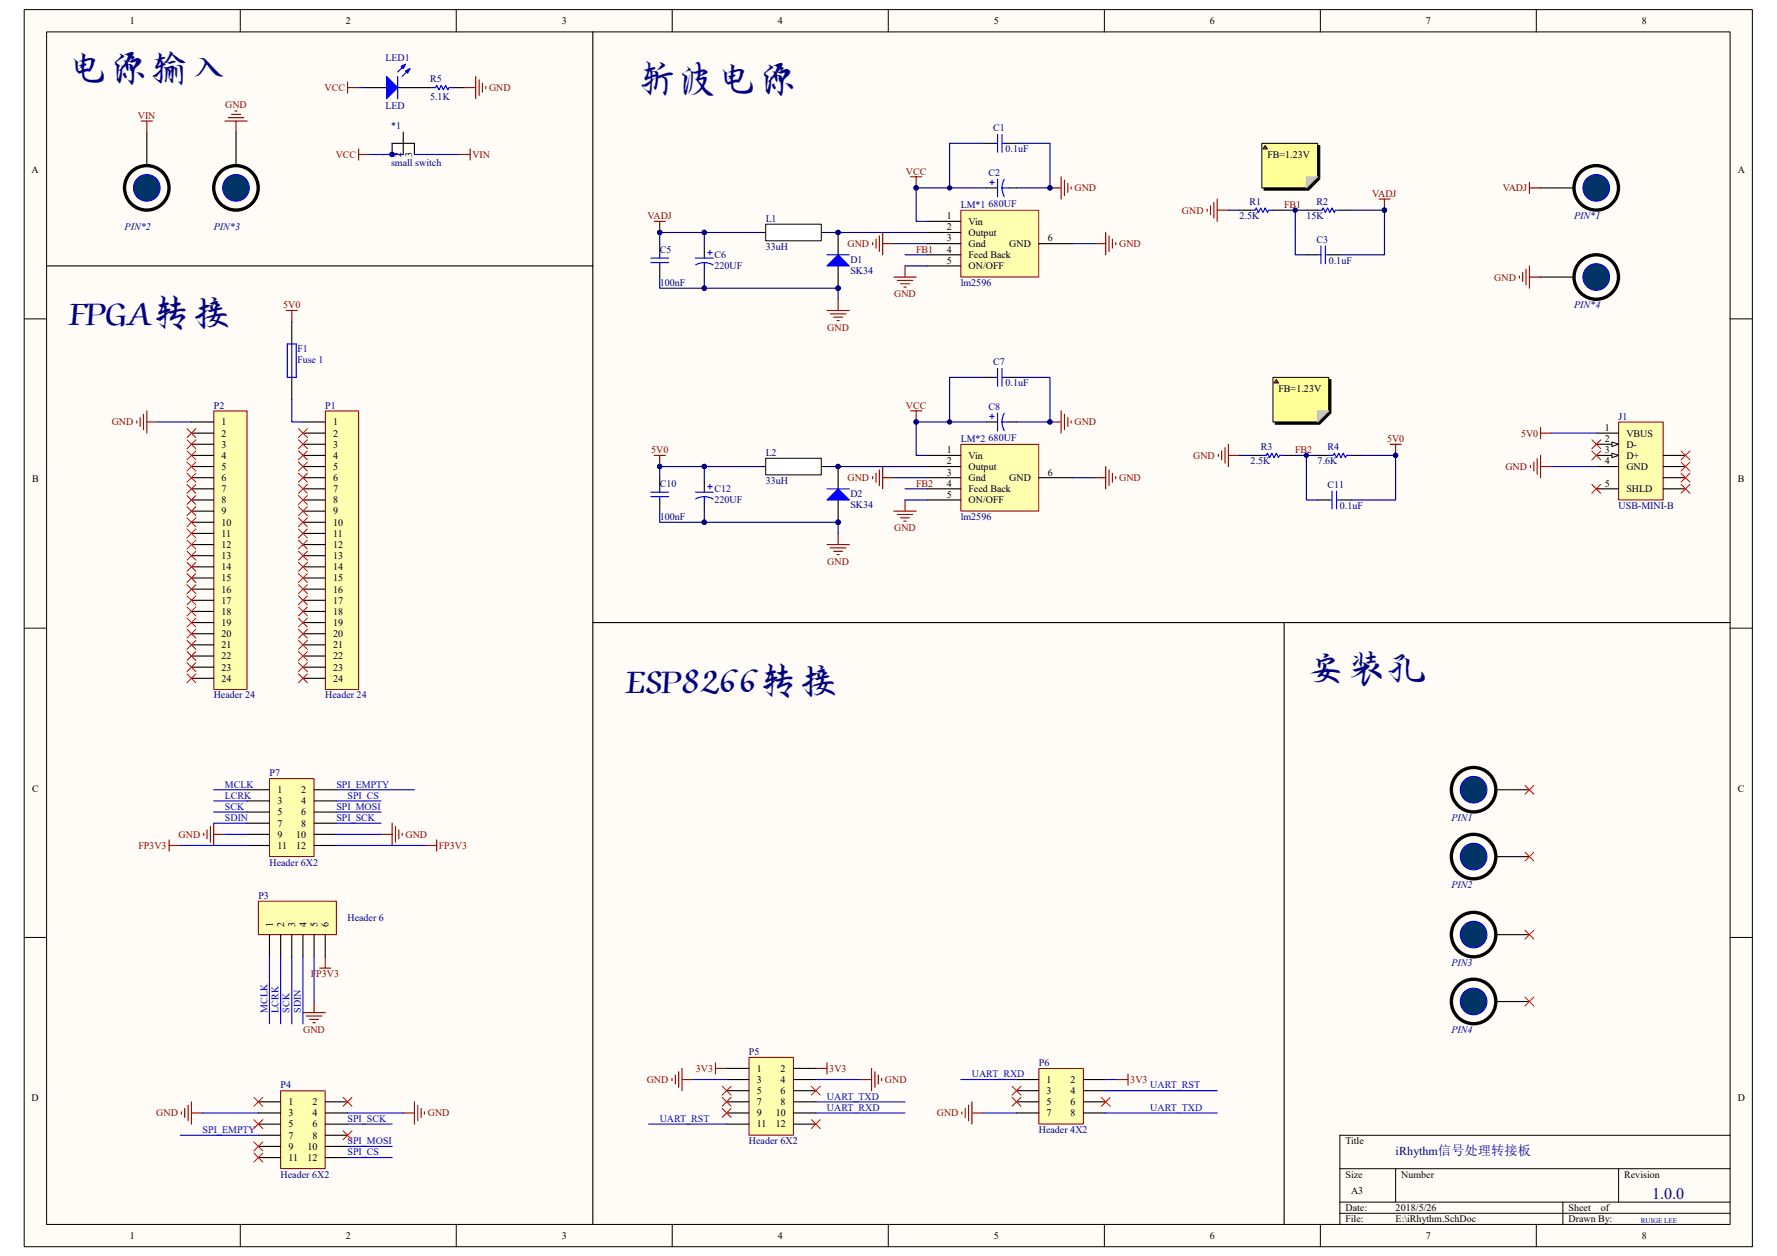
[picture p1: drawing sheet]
<svg xmlns="http://www.w3.org/2000/svg" width="297mm" height="210mm" viewBox="0 0 297 210" stroke-linecap="round" stroke-linejoin="round" font-family="sans-serif">
<path d="M4.1 1.6h288.8v206.8h-288.8z" fill="#fffcf8"/>
<path d="M4 1.6h288.9v206.8h-288.9z" fill="none" stroke="#000" stroke-width=".17"/>
<path d="M7.8 5.4h281.4v199.3h-281.4z" fill="#fffcf8"/>
<g fill="none" stroke="#000" stroke-width=".17">
<path d="M7.8 5.3h281.4v199.4h-281.4zM40.2 1.6v3.7M76.3 1.6v3.7M112.4 1.6v3.7M148.5 1.6v3.7M184.6 1.6v3.7M220.7 1.6v3.7M256.8 1.6v3.7M4 53.3h3.8M289.2 53.3h3.7M4 105h3.8M289.2 105h3.7"/>
<path d="M4 156.7h3.8M289.2 156.7h3.7M223.9 195.4h65.3M233.3 195.4v5.6M270.5 195.4v5.6M289.2 189.8h-65.3v14.9M40.2 204.7v3.7M76.3 204.7v3.7M112.4 204.7v3.7M148.5 204.7v3.7M184.6 204.7v3.7M220.7 204.7v3.7"/>
<path d="M223.9 201h65.3M223.9 202.9h65.3M256.8 204.7v3.7M261.2 201v3.7"/>
</g>
<circle cx="24.5" cy="31.4" r="3.7" fill="none" stroke="#000" stroke-width=".56"/>
<circle cx="24.5" cy="31.4" r="2.23" fill="#036" stroke="#00f" stroke-width=".17"/>
<path d="M24.5 22.1v5.6" fill="none" stroke="#000" stroke-width=".19"/>
<circle cx="39.4" cy="31.4" r="3.7" fill="none" stroke="#000" stroke-width=".56"/>
<circle cx="39.4" cy="31.4" r="2.23" fill="#036" stroke="#00f" stroke-width=".17"/>
<path d="M39.4 22.1v5.6" fill="none" stroke="#000" stroke-width=".19"/>
<path d="M38.1 19.7h2.7M38.7 19.1h1.5M39.3 18.6h.3M37.6 20.2h3.7M39.4 20.2v1.9" fill="none" stroke="#800000" stroke-width=".19"/>
<path d="M270.6 70.6h7.4v13h-7.4z" fill="#ffffb0"/>
<path d="M270.5 70.6h7.5v13h-7.5z" fill="none" stroke="#800000" stroke-width=".17"/>
<path d="M266.8 72.4h3.7M266.8 74.3h3.7" fill="none" stroke="#000" stroke-width=".19"/>
<path d="M269.4 73.9l1.1 .4-1.1 .4z" fill="#fffcf8" stroke="#000" stroke-width=".17"/>
<path d="M266.8 76.1h3.7" fill="none" stroke="#000" stroke-width=".19"/>
<path d="M269.4 75.8l1.1 .3-1.1 .4z" fill="#fffcf8" stroke="#000" stroke-width=".17"/>
<path d="M266.8 78h3.7M278 78h3.7M278 79.9h3.7M278 76.1h3.7M266.8 81.7h3.7M278 81.7h3.7" fill="none" stroke="#000" stroke-width=".19"/>
<circle cx="266.8" cy="46.3" r="3.7" fill="none" stroke="#000" stroke-width=".56"/>
<circle cx="266.8" cy="46.3" r="2.23" fill="#036" stroke="#00f" stroke-width=".17"/>
<path d="M257.5 46.3h5.6" fill="none" stroke="#000" stroke-width=".19"/>
<circle cx="266.8" cy="31.4" r="3.7" fill="none" stroke="#000" stroke-width=".56"/>
<circle cx="266.8" cy="31.4" r="2.23" fill="#036" stroke="#00f" stroke-width=".17"/>
<path d="M65.5 25.8v-1.8h3.8v1.8M67.4 22.1v3.7M257.5 31.4h5.6" fill="none" stroke="#000" stroke-width=".19"/>
<path d="M266.1 73.5l1.4 1.5M266.1 75.4l1.4 1.5M267.5 73.5l-1.4 1.5M267.5 75.4l-1.4 1.5M266.1 81l1.4 1.5M267.5 81l-1.4 1.5" fill="none" stroke="#f00" stroke-width=".17"/>
<circle cx="65.5" cy="25.8" r=".36" fill="#000080" stroke="#000080" stroke-width=".17"/>
<path d="M23.6 20.2h1.9M24.5 20.2v1.9M59.9 24.9v1.9M59.9 25.8h1.9M76.7 25.8h1.9M78.6 24.9v1.9" fill="none" stroke="#800000" stroke-width=".19"/>
<path d="M61.8 25.8h5.6M69.3 25.8h7.4" fill="none" stroke="#00f" stroke-width=".19"/>
<path d="M160.6 35.2h13v11.1h-13z" fill="#ffffb0"/>
<path d="M160.6 35.2h13v11.1h-13z" fill="none" stroke="#800000" stroke-width=".17"/>
<path d="M127 38.9h1.9M136.4 38.9h1.8M140.1 38.9v3.7M155 37h5.6M155 38.9h5.6M140.1 44.5v3.7M155 40.7h5.6M155 42.6h5.6M155 44.5h5.6M173.6 40.7h5.6" fill="none" stroke="#000" stroke-width=".19"/>
<g fill="none" stroke="#800000" stroke-width=".19">
<path d="M146.4 40v1.5M147 39.4v2.6M147.5 38.9v3.7M152.2 29.6h1.9M153.1 29.6v1.8M184.8 38.9v3.7M185.4 39.4v2.6M185.9 40v1.5M138.2 51.9h3.7M138.8 52.5h2.6M139.3 53h1.5M139.9 53.6h.4"/>
<path d="M140.1 50.1v1.8M145.9 40.6v.3M147.5 40.7h1.9M149.4 46.3h3.7M150 46.9h2.6M150.5 47.4h1.5M151.1 48h.3M151.3 44.5v1.8M182.9 40.7h1.9M186.5 40.6v.3"/>
</g>
<path d="M149.4 40.7h5.6M151.3 44.5h3.7M179.2 40.7h3.7" fill="none" stroke="#000080" stroke-width=".19"/>
<g fill="#000080" stroke="#000080" stroke-width=".17">
<circle cx="153.1" cy="31.4" r=".36"/>
<circle cx="140.1" cy="48.2" r=".36"/>
<circle cx="140.1" cy="38.9" r=".36"/>
</g>
<path d="M140.1 42.6l1.8 1.9h-3.7z" fill="#00f" stroke="#00f" stroke-width=".19"/>
<path d="M128.9 38.9a.92 .92 0 0 1 .9-1 .92 .92 0 0 1 .9 1h.1a.92 .92 0 0 1 .9-1 .92 .92 0 0 1 .9 1 .92 .92 0 0 1 1-1 .92 .92 0 0 1 .9 1M134.5 38.9a.92 .92 0 0 1 .9-1 .92 .92 0 0 1 .9 1M138.2 42.6h3.7" fill="none" stroke="#00f" stroke-width=".19"/>
<path d="M128 37.5h9.3v2.8h-9.3z" fill="#fff"/>
<path d="M128 37.5h9.3v2.8h-9.3z" fill="none" stroke="#000" stroke-width=".17"/>
<path d="M138.2 38.9h16.8M164.3 24h-5.6v7.4M205.3 35.1h1.9M214.6 35.1h3.7M216.5 35.1v7.5h1.8M110.3 40.7v-1.8h7.4v2.4M151.3 42.6h3.7" fill="none" stroke="#000080" stroke-width=".19"/>
<g fill="none" stroke="#000" stroke-width=".19">
<path d="M164.3 24h1.9M164.9 31.4h1.8M168 24h1.9M168.6 31.4h1.3M207.2 35.1h1.8M212.8 35.1h1.8M218.3 35.1h1.9M223.9 35.1h1.9M110.3 40.7v1.9M110.3 44.5v1.8M117.7 41.3v1.9M117.7 45v1.3"/>
<path d="M218.3 42.6h1.9M222.1 42.6h1.8"/>
</g>
<g fill="none" stroke="#00f" stroke-width=".19">
<path d="M165.4 30.5h.8M165.8 30.1v.8M166.2 24h.5M166.7 22.5v3M166.7 29.9v3M167.5 31.4l.1 .8 .3 .7M167.5 31.4h1.1M167.5 22.5v3M167.5 24h.5M167.8 30l-.2 .7-.1 .7M209 35.1h.8l.2-.3 .3 .7 .4-.7 .4 .7 .4-.7 .3 .7 .2-.4h.8M220.2 35.1h.8l.1-.3 .4 .7 .4-.7 .4 .7 .3-.7 .4 .7 .2-.4h.7"/>
<path d="M108.8 43.2h3M108.8 43.9h3M110.3 42.6v.6M110.3 43.9v.6M116.2 43.2h3M117.7 43.9v1.1M117.7 43.9l.8 .1 .7 .3M117.7 43.9l-.7 .1-.7 .3M118.3 42.2h.7M118.6 41.9v.7M220.2 42.6h.6M220.8 41.1v3"/>
<path d="M221.5 41.1v3M221.5 42.6h.6"/>
</g>
<g fill="none" stroke="#800000" stroke-width=".19">
<path d="M109.3 37h1.9M110.3 37v1.9M175.5 31.4h1.9M177.4 29.6v3.7M177.9 30.1v2.6M178.5 30.7v1.5M179 31.2v.4M201.8 35v.3M202.3 34.4v1.5M202.9 33.8v2.7M203.4 33.3v3.7M203.4 35.1h1.9"/>
<path d="M230.5 33.3h1.8M231.4 33.3v1.8"/>
</g>
<g fill="#000080" stroke="#000080" stroke-width=".17">
<circle cx="110.3" cy="38.9" r=".36"/>
<circle cx="175.5" cy="31.4" r=".36"/>
<circle cx="231.4" cy="35.1" r=".36"/>
<circle cx="117.7" cy="38.9" r=".36"/>
<circle cx="158.7" cy="31.4" r=".36"/>
<circle cx="216.5" cy="35.1" r=".36"/>
</g>
<path d="M160.6 74.3h13v11.1h-13z" fill="#ffffb0"/>
<path d="M160.6 74.3h13v11.1h-13z" fill="none" stroke="#800000" stroke-width=".17"/>
<path d="M127 78h1.9M136.4 78h1.8M140.1 78v3.7M155 76.1h5.6M155 78h5.6M155 79.9h5.6M173.6 79.9h5.6M140.1 83.6v3.7M155 81.7h5.6M155 83.6h5.6" fill="none" stroke="#000" stroke-width=".19"/>
<g fill="none" stroke="#800000" stroke-width=".19">
<path d="M145.9 79.7v.4M146.4 79.1v1.5M147 78.6v2.6M147.5 79.9h1.9M147.5 78v3.7M152.2 68.7h1.9M153.1 68.7v1.9M182.9 79.9h1.9M184.8 78v3.7M185.4 78.6v2.6M185.9 79.1v1.5M186.5 79.7v.4"/>
<path d="M138.2 91.1h3.7M138.8 91.6h2.6M139.3 92.2h1.5M139.9 92.7h.4M140.1 89.2v1.9M149.4 85.5h3.7M150 86h2.6M150.5 86.6h1.5M151.1 87.1h.3M151.3 83.6v1.9"/>
</g>
<path d="M149.4 79.9h5.6M179.2 79.9h3.7M151.3 83.6h3.7" fill="none" stroke="#000080" stroke-width=".19"/>
<g fill="#000080" stroke="#000080" stroke-width=".17">
<circle cx="153.1" cy="70.5" r=".36"/>
<circle cx="140.1" cy="87.3" r=".36"/>
<circle cx="140.1" cy="78" r=".36"/>
</g>
<path d="M138.2 83.6l1.9-1.9 1.8 1.9z" fill="#00f" stroke="#00f" stroke-width=".19"/>
<path d="M128.9 78a.92 .92 0 0 1 .9-.9 .92 .92 0 0 1 .9 .9h.1a.92 .92 0 0 1 .9-.9 .92 .92 0 0 1 .9 .9 .92 .92 0 0 1 1-.9 .92 .92 0 0 1 .9 .9M134.5 78a.92 .92 0 0 1 .9-.9 .92 .92 0 0 1 .9 .9M138.2 81.7h3.7" fill="none" stroke="#00f" stroke-width=".19"/>
<path d="M128 76.6h9.3v2.8h-9.3z" fill="#fff"/>
<path d="M128 76.6h9.3v2.8h-9.3z" fill="none" stroke="#000" stroke-width=".17"/>
<g fill="none" stroke="#000080" stroke-width=".19">
<path d="M117.7 38.9h9.3M164.9 31.4h-11.8v5.6h1.9M169.9 24h5.6v7.4h-5.6M225.8 35.1h5.6v7.5h-7.5M117.7 48.2h22.4v1.9M110.3 79.9v-1.9h7.4v2.4M117.7 78h9.3M138.2 78h16.8M164.3 63.1h-5.6v7.5M164.9 70.6h-11.8v5.5h1.9M169.9 63.1h5.6v7.5h-5.6M207.2 76.1h1.8"/>
<path d="M216.5 76.1h3.7M218.3 76.1v7.5h1.9M227.7 76.1h5.6v7.5h-7.5M117.7 87.3h22.4v1.9M151.3 81.7h3.7"/>
</g>
<g fill="none" stroke="#000" stroke-width=".19">
<path d="M110.3 79.9v1.8M164.3 63.1h1.9M164.9 70.6h1.8M168 63.1h1.9M168.6 70.6h1.3M209 76.1h1.9M214.6 76.1h1.9M220.2 76.1h1.9M225.8 76.1h1.9M110.3 83.6v1.9M117.7 80.4v1.9M117.7 84.2v1.3"/>
<path d="M220.2 83.6h1.9M223.9 83.6h1.9"/>
</g>
<g fill="none" stroke="#00f" stroke-width=".19">
<path d="M165.4 69.6h.8M165.8 69.2v.8M166.2 63.1h.5M166.7 61.6v3M166.7 69.1v2.9M167.5 70.6l.1 .7 .3 .7M167.5 70.6h1.1M167.5 61.6v3M167.5 63.1h.5M167.8 69.1l-.2 .7-.1 .8M210.9 76.1h.7l.2-.3 .4 .7 .4-.7 .3 .7 .4-.7 .4 .7 .2-.4h.7M222.1 76.1h.7l.2-.3 .4 .7 .4-.7 .3 .7 .4-.7 .4 .7 .2-.4h.7"/>
<path d="M259.3 72.4h7.5M259.3 78h7.5M108.8 82.3h3M108.8 83h3M110.3 81.7v.6M110.3 83v.6M116.2 82.3h3M117.7 83v1.2M117.7 83l.8 .1 .7 .3M117.7 83l-.7 .1-.7 .3M118.3 81.4h.7M118.6 81v.7"/>
<path d="M222.1 83.6h.5M222.6 82.1v3M223.4 82.1v3M223.4 83.6h.5"/>
</g>
<g fill="none" stroke="#800000" stroke-width=".19">
<path d="M255.6 30.5v1.9M255.6 31.4h1.9M253.9 46.1v.4M254.5 45.6v1.5M255.1 45v2.6M255.6 44.5v3.7M255.6 46.3h1.9M109.3 76.1h1.9M110.3 76.1v1.9M175.5 70.6h1.9M177.4 68.7v3.7M177.9 69.2v2.7"/>
<path d="M178.5 69.8v1.5M179 70.4v.3M203.6 76v.3M204.2 75.4v1.5M204.7 74.8v2.6M205.3 76.1h1.9M205.3 74.3v3.7M232.3 74.3h1.9M233.3 74.3v1.8"/>
</g>
<g fill="#000080" stroke="#000080" stroke-width=".17">
<circle cx="110.3" cy="78" r=".36"/>
<circle cx="175.5" cy="70.5" r=".36"/>
<circle cx="233.2" cy="76.1" r=".36"/>
<circle cx="117.7" cy="78" r=".36"/>
<circle cx="158.7" cy="70.5" r=".36"/>
<circle cx="218.3" cy="76.1" r=".36"/>
<circle cx="153.1" cy="31.4" r=".36"/>
<circle cx="117.7" cy="38.9" r=".36"/>
<circle cx="117.7" cy="48.2" r=".36"/>
<circle cx="140.1" cy="48.2" r=".36"/>
<circle cx="175.5" cy="31.4" r=".36"/>
<circle cx="231.4" cy="35.1" r=".36"/>
<circle cx="153.1" cy="70.5" r=".36"/>
<circle cx="117.7" cy="87.3" r=".36"/>
<circle cx="140.1" cy="87.3" r=".36"/>
</g>
<path d="M54.4 68.7h5.5v46.6h-5.5z" fill="#ffffb0"/>
<path d="M54.4 68.7h5.5v46.6h-5.5z" fill="none" stroke="#800000" stroke-width=".17"/>
<g fill="none" stroke="#000" stroke-width=".19">
<path d="M50.6 70.6h3.8M50.6 72.4h3.8M50.6 74.3h3.8M50.6 76.1h3.8M50.6 78h3.8M50.6 79.9h3.8M50.6 81.7h3.8M50.6 83.6h3.8M50.6 85.5h3.8M50.6 87.3h3.8M50.6 89.2h3.8M50.6 91.1h3.8"/>
<path d="M50.6 92.9h3.8M50.6 94.8h3.8M50.6 96.6h3.8M50.6 98.5h3.8M50.6 100.4h3.8M50.6 102.2h3.8M50.6 104.1h3.8M50.6 106h3.8M50.6 107.8h3.8M50.6 109.7h3.8M50.6 111.5h3.8M50.6 113.4h3.8"/>
</g>
<path d="M35.8 68.7h5.5v46.6h-5.5z" fill="#ffffb0"/>
<path d="M35.7 68.7h5.6v46.6h-5.6z" fill="none" stroke="#800000" stroke-width=".17"/>
<g fill="none" stroke="#000" stroke-width=".19">
<path d="M32 70.6h3.7M32 72.4h3.7M32 74.3h3.7M32 76.1h3.7M32 78h3.7M32 79.9h3.7M32 81.7h3.7M32 83.6h3.7M32 85.5h3.7M32 87.3h3.7M32 89.2h3.7M32 91.1h3.7"/>
<path d="M32 92.9h3.7M32 94.8h3.7M32 96.6h3.7M32 98.5h3.7M32 100.4h3.7M32 102.2h3.7M32 104.1h3.7M32 106h3.7M32 107.8h3.7M32 109.7h3.7M32 111.5h3.7M32 113.4h3.7"/>
</g>
<path d="M255.8 77.8v.4M256.4 77.3v1.5M256.9 76.7v2.6M257.5 71.5v1.8M257.5 76.1v3.8M257.5 72.4h1.8M257.5 78h1.8" fill="none" stroke="#800000" stroke-width=".19"/>
<path d="M46.9 182.4h7.5v13h-7.5z" fill="#ffffb0"/>
<path d="M46.9 182.4h7.5v13h-7.5z" fill="none" stroke="#800000" stroke-width=".17"/>
<path d="M43.2 184.2h3.7M43.2 186.1h3.7M43.2 188h3.7M43.2 189.8h3.7M43.2 191.7h3.7M43.2 193.5h3.7M54.4 184.2h3.7M54.4 186.1h3.7M54.4 188h3.7M54.4 189.8h3.7M54.4 191.7h3.7M54.4 193.5h3.7" fill="none" stroke="#000" stroke-width=".19"/>
<path d="M125.2 176.8h7.4v13h-7.4z" fill="#ffffb0"/>
<path d="M125.2 176.8h7.4v13h-7.4z" fill="none" stroke="#800000" stroke-width=".17"/>
<path d="M121.4 178.6h3.8M132.6 178.6h3.8M121.4 180.5h3.8M121.4 182.4h3.8M121.4 184.2h3.8M121.4 186.1h3.8M121.4 188h3.8M132.6 180.5h3.8M132.6 182.4h3.8M132.6 184.2h3.8M132.6 186.1h3.8M132.6 188h3.8" fill="none" stroke="#000" stroke-width=".19"/>
<path d="M43.2 150.7h13v5.6h-13z" fill="#ffffb0"/>
<path d="M43.2 150.7h13v5.6h-13z" fill="none" stroke="#800000" stroke-width=".17"/>
<path d="M45 156.3v3.7M46.9 156.3v3.7M48.8 156.3v3.7M50.6 156.3v3.7M52.5 156.3v3.7M54.4 156.3v3.7" fill="none" stroke="#000" stroke-width=".19"/>
<path d="M173.7 178.7h7.4v9.2h-7.4z" fill="#ffffb0"/>
<path d="M173.6 178.6h7.5v9.3h-7.5z" fill="none" stroke="#800000" stroke-width=".17"/>
<path d="M169.9 180.5h3.7M169.9 182.4h3.7M169.9 184.2h3.7M169.9 186.1h3.7M181.1 180.5h3.7M181.1 182.4h3.7M181.1 184.2h3.7M181.1 186.1h3.7" fill="none" stroke="#000" stroke-width=".19"/>
<circle cx="246.3" cy="132" r="3.7" fill="none" stroke="#000" stroke-width=".56"/>
<circle cx="246.3" cy="132" r="2.23" fill="#036" stroke="#00f" stroke-width=".17"/>
<path d="M250 132h5.6" fill="none" stroke="#000" stroke-width=".19"/>
<circle cx="246.3" cy="143.2" r="3.7" fill="none" stroke="#000" stroke-width=".56"/>
<circle cx="246.3" cy="143.2" r="2.23" fill="#036" stroke="#00f" stroke-width=".17"/>
<path d="M250 143.2h5.6" fill="none" stroke="#000" stroke-width=".19"/>
<circle cx="246.3" cy="156.3" r="3.7" fill="none" stroke="#000" stroke-width=".56"/>
<circle cx="246.3" cy="156.3" r="2.23" fill="#036" stroke="#00f" stroke-width=".17"/>
<path d="M250 156.3h5.6" fill="none" stroke="#000" stroke-width=".19"/>
<circle cx="246.3" cy="167.4" r="3.7" fill="none" stroke="#000" stroke-width=".56"/>
<circle cx="246.3" cy="167.4" r="2.23" fill="#036" stroke="#00f" stroke-width=".17"/>
<path d="M250 167.5h5.6" fill="none" stroke="#000" stroke-width=".19"/>
<g fill="none" stroke="#800000" stroke-width=".19">
<path d="M47.8 51.9h1.9M48.8 51.9v1.9M22.9 70.4v.3M23.4 69.8v1.5M24 69.2v2.7M24.5 68.7v3.7M24.5 70.6h1.9M54.4 160v1.9M50.6 169.3h3.8M51.2 169.9h2.6M51.7 170.4h1.5M52.3 171h.4"/>
<path d="M52.5 167.5v1.8M53.4 161.9h1.9"/>
</g>
<path d="M26.4 70.6h5.6M48.8 66.8v3.8h1.8M45 160v11.2M46.9 160v11.2M48.8 160v11.2M50.6 160v11.2M52.5 160v7.5" fill="none" stroke="#00f" stroke-width=".19"/>
<path d="M45.1 130.2h7.4v13h-7.4z" fill="#ffffb0"/>
<path d="M45 130.2h7.5v13h-7.5z" fill="none" stroke="#800000" stroke-width=".17"/>
<g fill="none" stroke="#000" stroke-width=".19">
<path d="M60.9 14.6h3.7M66.5 14.6h5.6M75.8 14.6h1.9M99.1 5.3v39.2h-91.3M48.8 53.8v3.7M99.1 44.5v160.2M48.8 63.1v3.7M99.1 104.1h190.1M214.6 104.1v100.6M41.3 132h3.7M41.3 133.9h3.7M41.3 135.8h3.7"/>
<path d="M41.3 137.6h3.7M41.3 139.5h3.7M52.5 132h3.7M52.5 133.9h3.7M52.5 135.8h3.7M52.5 137.6h3.7M52.5 139.5h3.7M41.3 141.4h3.7M52.5 141.4h3.7"/>
</g>
<g fill="none" stroke="#800000" stroke-width=".19">
<path d="M58.1 14.6h1.8M58.1 13.7v1.9M77.7 14.6h1.8M79.5 12.8v3.7M80.1 13.3v2.7M80.6 13.9v1.5M81.2 14.5v.3M34 139.3v.4M34.6 138.8v1.4M35.2 138.2v2.6M35.7 139.5h1.9M35.7 137.6v3.8"/>
<path d="M63.7 139.5h1.8M65.5 137.6v3.8M66.1 138.2v2.6M66.7 138.8v1.4M67.2 139.3v.4M28.3 140.4v1.9M28.3 141.4h1.8M71.1 141.4h1.9M73 140.4v1.9M112.9 179.8v1.4M113.4 179.2v2.6M114 178.6v3.8"/>
<path d="M119.6 178.6h1.8M119.6 177.7v1.9M136.4 178.6h1.8M138.2 177.7v1.9M145.7 178.6v3.8M146.2 179.2v2.6M146.8 179.8v1.4M188.5 179.6v1.8M30.3 185.9v.4M30.9 185.3v1.5M31.4 184.8v2.6M32 184.2v3.8"/>
<path d="M32 186.1h1.9M67.4 186.1h1.9M69.3 184.2v3.8M69.8 184.8v2.6M70.4 185.3v1.5M70.9 185.9v.4M112.3 180.3v.4M114 180.5h1.9M143.8 180.5h1.9M147.3 180.3v.4M160.8 185.9v.4M161.3 185.3v1.5"/>
<path d="M161.9 184.8v2.6M162.4 186.1h1.9M162.4 184.2v3.8M186.7 180.5h1.8"/>
</g>
<g fill="none" stroke="#00f" stroke-width=".19">
<path d="M59.9 14.6h1M66.5 12.8v3.7M67.8 10.7l-1.3 1.3M68.5 11.5l-1.3 1.3M72.1 14.6h.7l.2-.3 .4 .7 .3-.7 .4 .7 .4-.7 .4 .7 .1-.4h.8M48 57.5h1.5v5.6h-1.5zM48.8 57.5v5.6M35.7 132h5.6M35.7 133.9h5.6M35.7 135.8h5.6M35.7 137.6h5.6M37.6 139.5h3.7"/>
<path d="M56.2 139.5h7.5M56.2 132h13.1M56.2 133.9h7.5M56.2 135.8h7.5M56.2 137.6h7.5M30.1 141.4h11.2M56.2 141.4h14.9M30.1 189.8h13.1M33.9 186.1h9.3M58.1 186.1h9.3M58.1 188h7.4M58.1 191.7h7.4"/>
<path d="M58.1 193.5h7.4M108.4 188h13M115.9 180.5h5.5M136.4 186.1h14.9M136.4 184.2h14.9M136.4 180.5h7.4M160.6 180.5h9.3M164.3 186.1h5.6M184.8 186.1h18.6M184.8 180.5h1.9M184.8 182.4h18.6"/>
</g>
<path d="M110.3 46.3v1.9h7.4v-1.9M110.3 85.5v1.8h7.4v-1.8" fill="none" stroke="#000080" stroke-width=".19"/>
<g fill="#000080" stroke="#000080" stroke-width=".17">
<circle cx="117.7" cy="48.2" r=".36"/>
<circle cx="117.7" cy="87.3" r=".36"/>
</g>
<g fill="#00f" stroke="#00f" stroke-width=".19">
<path d="M64.6 12.8l1.9 1.8-1.9 1.9z"/>
<path d="M67.8 11.9l.7-.4-.4 .7z"/>
<path d="M67 11.1l.8-.4-.4 .8z"/>
</g>
<g fill="none" stroke="#f00" stroke-width=".17">
<path d="M31.2 71.7l1.5 1.5M31.2 75.4l1.5 1.5M31.2 73.5l1.5 1.5M31.2 79.1l1.5 1.5M31.2 77.3l1.5 1.5M32.7 71.7l-1.5 1.5M32.7 75.4l-1.5 1.5M32.7 73.5l-1.5 1.5M32.7 79.1l-1.5 1.5M32.7 77.3l-1.5 1.5M49.9 71.7l1.5 1.5M49.9 73.5l1.5 1.5"/>
<path d="M49.9 75.4l1.5 1.5M49.9 79.1l1.5 1.5M49.9 77.3l1.5 1.5M51.4 71.7l-1.5 1.5M51.4 73.5l-1.5 1.5M51.4 75.4l-1.5 1.5M51.4 79.1l-1.5 1.5M51.4 77.3l-1.5 1.5M281 75.4l1.5 1.5M281 77.3l1.5 1.5M281 79.1l1.5 1.5M282.5 75.4l-1.5 1.5"/>
<path d="M282.5 77.3l-1.5 1.5M282.5 79.1l-1.5 1.5M31.2 84.7l1.5 1.5M31.2 99.6l1.5 1.5M31.2 97.8l1.5 1.5M31.2 95.9l1.5 1.5M31.2 94l1.5 1.5M31.2 92.2l1.5 1.5M31.2 90.3l1.5 1.5M31.2 88.4l1.5 1.5M31.2 86.6l1.5 1.5M31.2 82.9l1.5 1.4"/>
<path d="M31.2 81l1.5 1.5M32.7 90.3l-1.5 1.5M32.7 92.2l-1.5 1.5M32.7 94l-1.5 1.5M32.7 97.8l-1.5 1.5M32.7 95.9l-1.5 1.5M32.7 99.6l-1.5 1.5M32.7 88.4l-1.5 1.5M32.7 86.6l-1.5 1.5M32.7 84.7l-1.5 1.5M32.7 82.9l-1.5 1.4M32.7 81l-1.5 1.5"/>
<path d="M49.9 90.3l1.5 1.5M49.9 81l1.5 1.5M49.9 82.9l1.5 1.4M49.9 84.7l1.5 1.5M49.9 86.6l1.5 1.5M49.9 88.4l1.5 1.5M49.9 92.2l1.5 1.5M49.9 94l1.5 1.5M49.9 95.9l1.5 1.5M49.9 97.8l1.5 1.5M49.9 99.6l1.5 1.5M51.4 81l-1.5 1.5"/>
<path d="M51.4 82.9l-1.5 1.4M51.4 84.7l-1.5 1.5M51.4 86.6l-1.5 1.5M51.4 88.4l-1.5 1.5M51.4 90.3l-1.5 1.5M51.4 92.2l-1.5 1.5M51.4 94l-1.5 1.5M51.4 95.9l-1.5 1.5M51.4 97.8l-1.5 1.5M51.4 99.6l-1.5 1.5M281 81l1.5 1.5M282.5 81l-1.5 1.5"/>
<path d="M31.2 112.7l1.5 1.5M31.2 110.8l1.5 1.5M31.2 108.9l1.5 1.5M31.2 107.1l1.5 1.5M31.2 105.2l1.5 1.5M31.2 103.4l1.5 1.4M31.2 101.5l1.5 1.5M32.7 101.5l-1.5 1.5M32.7 103.4l-1.5 1.4M32.7 105.2l-1.5 1.5M32.7 107.1l-1.5 1.5M32.7 110.8l-1.5 1.5"/>
<path d="M32.7 112.7l-1.5 1.5M32.7 108.9l-1.5 1.5M49.9 103.4l1.5 1.4M49.9 101.5l1.5 1.5M49.9 105.2l1.5 1.5M49.9 107.1l1.5 1.5M49.9 110.8l1.5 1.5M49.9 108.9l1.5 1.5M49.9 112.7l1.5 1.5M51.4 103.4l-1.5 1.4M51.4 101.5l-1.5 1.5M51.4 105.2l-1.5 1.5"/>
<path d="M51.4 107.1l-1.5 1.5M51.4 110.8l-1.5 1.5M51.4 108.9l-1.5 1.5M51.4 112.7l-1.5 1.5M254.9 131.3l1.5 1.5M256.4 131.3l-1.5 1.5M254.9 142.5l1.5 1.5M254.9 155.5l1.5 1.5M256.4 142.5l-1.5 1.5M256.4 155.5l-1.5 1.5M254.9 166.7l1.5 1.5M256.4 166.7l-1.5 1.5"/>
<path d="M42.4 183.5l1.5 1.5M42.4 192.8l1.5 1.5M42.4 190.9l1.5 1.5M42.4 187.2l1.5 1.5M43.9 183.5l-1.5 1.5M43.9 192.8l-1.5 1.5M43.9 190.9l-1.5 1.5M43.9 187.2l-1.5 1.5M57.3 183.5l1.5 1.5M57.3 189.1l1.5 1.5M58.8 183.5l-1.5 1.5M58.8 189.1l-1.5 1.5"/>
<path d="M120.7 181.6l1.5 1.5M120.7 183.5l1.5 1.5M120.7 185.3l1.5 1.5M122.2 181.6l-1.5 1.5M122.2 183.5l-1.5 1.5M122.2 185.3l-1.5 1.5M135.6 181.6l1.5 1.5M135.6 187.2l1.5 1.5M137.1 181.6l-1.5 1.5M137.1 187.2l-1.5 1.5M169.2 181.6l1.4 1.5M169.2 183.5l1.4 1.5"/>
<path d="M170.6 181.6l-1.4 1.5M170.6 183.5l-1.4 1.5M184.1 183.5l1.4 1.5M185.5 183.5l-1.4 1.5"/>
</g>
<path d="M211.3 24.3h9.3v5.6l-1.9 1.9h-7.4z" fill-rule="evenodd" fill="#000" stroke="#000" stroke-width=".17"/>
<path d="M210.9 24h9.3v5.6l-1.9 1.8h-7.4z" fill-rule="evenodd" fill="#ffff96" stroke="#000" stroke-width=".17"/>
<path d="M218.3 29.6h1.9l-1.9 1.8z" fill="#ccc9c1" stroke="#bfbdba" stroke-width=".17"/>
<path d="M211.5 24.3l.3 .6h-.7z" fill="#ff331e" stroke="#300" stroke-width=".17"/>
<path d="M213.1 63.5h9.3v5.6l-1.8 1.8h-7.5z" fill-rule="evenodd" fill="#000" stroke="#000" stroke-width=".17"/>
<path d="M212.8 63.1h9.3v5.6l-1.9 1.9h-7.4z" fill-rule="evenodd" fill="#ffff96" stroke="#000" stroke-width=".17"/>
<path d="M220.2 68.7h1.9l-1.9 1.9z" fill="#ccc9c1" stroke="#bfbdba" stroke-width=".17"/>
<path d="M213.3 63.5l.4 .5h-.8z" fill="#ff331e" stroke="#300" stroke-width=".17"/>
<g font-size="6.7" fill="#000080">
<text x="11.5" y="13.3">电源输入</text>
<text x="106.5" y="15.2">斩波电源</text>
<text x="11.5" y="54.3">FPGA转接</text>
<text x="218.4" y="113.9">安装孔</text>
<text x="104.7" y="115.8">ESP8266转接</text>
</g>
<text font-size="2.7" fill="#000080" x="276.1" y="200.4">1.0.0</text>
<text font-size="2" fill="#000080" x="233.3" y="193.1">iRhythm信号处理转接板</text>
<g font-size="1.7">
<text x="21.7" y="4">1</text>
<text x="57.8" y="4">2</text>
<text x="93.9" y="4">3</text>
<text x="130" y="4">4</text>
<text x="166.1" y="4">5</text>
<text x="202.2" y="4">6</text>
<text x="238.3" y="4">7</text>
<text x="274.4" y="4">8</text>
<text x="5.3" y="29">A</text>
<text x="65.2" y="26.3" transform="rotate(-90 65.2 26.3)">1</text>
<text x="67" y="26.3" transform="rotate(-90 67 26.3)">2</text>
<text x="68.9" y="26.3" transform="rotate(-90 68.9 26.3)">3</text>
<text x="211.8" y="26.4">FB=1.23V</text>
<text x="290.4" y="29">A</text>
<text x="158.2" y="36.6">1</text>
<text x="158.2" y="38.5">2</text>
<text x="158.2" y="40.4">3</text>
<text x="161.9" y="37.6">Vin</text>
<text x="161.9" y="39.4">Output</text>
<text x="161.9" y="41.3">Gnd</text>
<text x="168.7" y="41.3">GND</text>
<text x="175.1" y="40.4">6</text>
<text x="158.2" y="42.2">4</text>
<text x="158.2" y="44.1">5</text>
<text x="161.9" y="43.2">Feed Back</text>
<text x="161.9" y="45">ON/OFF</text>
<text x="213.7" y="65.5">FB=1.23V</text>
<text x="37" y="71.1">1</text>
<text x="55.7" y="71.1">1</text>
<text x="37" y="73">2</text>
<text x="37" y="74.8">3</text>
<text x="37" y="76.7">4</text>
<text x="55.7" y="73">2</text>
<text x="55.7" y="74.8">3</text>
<text x="55.7" y="76.7">4</text>
<text x="158.2" y="75.8">1</text>
<text x="158.2" y="77.6">2</text>
<text x="161.9" y="76.7">Vin</text>
<text x="268.2" y="72.1">1</text>
<text x="268.2" y="73.9">2</text>
<text x="268.2" y="75.8">3</text>
<text x="268.2" y="77.6">4</text>
<text x="271.8" y="73">VBUS</text>
<text x="271.8" y="74.8">D-</text>
<text x="271.8" y="76.7">D+</text>
<text x="5.4" y="80.7">B</text>
<text x="37" y="78.6">5</text>
<text x="37" y="80.4">6</text>
<text x="37" y="82.3">7</text>
<text x="55.7" y="78.6">5</text>
<text x="55.7" y="80.4">6</text>
<text x="55.7" y="82.3">7</text>
<text x="158.2" y="79.5">3</text>
<text x="158.2" y="81.4">4</text>
<text x="158.2" y="83.2">5</text>
<text x="161.9" y="78.6">Output</text>
<text x="161.9" y="80.4">Gnd</text>
<text x="161.9" y="82.3">Feed Back</text>
<text x="168.7" y="80.4">GND</text>
<text x="175.1" y="79.5">6</text>
<text x="268.2" y="81.4">5</text>
<text x="271.8" y="78.6">GND</text>
<text x="271.8" y="82.3">SHLD</text>
<text x="290.5" y="80.7">B</text>
<text x="37" y="84.2">8</text>
<text x="37" y="86">9</text>
<text x="37" y="87.9">10</text>
<text x="37" y="89.7">11</text>
<text x="55.7" y="84.2">8</text>
<text x="55.7" y="86">9</text>
<text x="55.7" y="87.9">10</text>
<text x="55.7" y="89.7">11</text>
<text x="161.9" y="84.2">ON/OFF</text>
<text x="37" y="91.6">12</text>
<text x="37" y="93.5">13</text>
<text x="37" y="95.4">14</text>
<text x="55.7" y="91.6">12</text>
<text x="55.7" y="93.5">13</text>
<text x="55.7" y="95.4">14</text>
<text x="37" y="97.2">15</text>
<text x="37" y="99.1">16</text>
<text x="37" y="100.9">17</text>
<text x="55.7" y="97.2">15</text>
<text x="55.7" y="99.1">16</text>
<text x="55.7" y="100.9">17</text>
<text x="37" y="102.8">18</text>
<text x="37" y="104.7">19</text>
<text x="37" y="106.5">20</text>
<text x="55.7" y="102.8">18</text>
<text x="55.7" y="104.7">19</text>
<text x="55.7" y="106.5">20</text>
<text x="37" y="108.4">21</text>
<text x="37" y="110.3">22</text>
<text x="37" y="112.1">23</text>
<text x="37" y="114">24</text>
<text x="55.7" y="108.4">21</text>
<text x="55.7" y="110.3">22</text>
<text x="55.7" y="112.1">23</text>
<text x="55.7" y="114">24</text>
<text x="5.4" y="132.4">C</text>
<text x="46.4" y="132.6">1</text>
<text x="46.4" y="134.5">3</text>
<text x="46.4" y="136.3">5</text>
<text x="50.4" y="132.6">2</text>
<text x="50.4" y="134.5">4</text>
<text x="50.4" y="136.3">6</text>
<text x="290.5" y="132.4">C</text>
<text x="46.4" y="138.2">7</text>
<text x="46.4" y="140.1">9</text>
<text x="46.4" y="141.9">11</text>
<text x="49.5" y="140.1">10</text>
<text x="49.5" y="141.9">12</text>
<text x="50.4" y="138.2">8</text>
<text x="45.6" y="155" transform="rotate(-90 45.6 155)">1</text>
<text x="47.5" y="155" transform="rotate(-90 47.5 155)">2</text>
<text x="49.3" y="155" transform="rotate(-90 49.3 155)">3</text>
<text x="51.2" y="155" transform="rotate(-90 51.2 155)">4</text>
<text x="53.1" y="155" transform="rotate(-90 53.1 155)">5</text>
<text x="54.9" y="155" transform="rotate(-90 54.9 155)">6</text>
<text x="126.5" y="179.2">1</text>
<text x="130.5" y="179.2">2</text>
<text x="5.3" y="184.1">D</text>
<text x="48.2" y="184.8">1</text>
<text x="52.2" y="184.8">2</text>
<text x="126.5" y="181.1">3</text>
<text x="126.5" y="182.9">5</text>
<text x="126.5" y="184.8">7</text>
<text x="130.5" y="181.1">4</text>
<text x="130.5" y="182.9">6</text>
<text x="130.5" y="184.8">8</text>
<text x="174.9" y="181.1">1</text>
<text x="174.9" y="182.9">3</text>
<text x="174.9" y="184.8">5</text>
<text x="178.9" y="181.1">2</text>
<text x="178.9" y="182.9">4</text>
<text x="178.9" y="184.8">6</text>
<text x="290.4" y="184.1">D</text>
<text x="48.2" y="186.6">3</text>
<text x="48.2" y="188.5">5</text>
<text x="48.2" y="190.4">7</text>
<text x="52.2" y="186.6">4</text>
<text x="52.2" y="188.5">6</text>
<text x="52.2" y="190.4">8</text>
<text x="126.5" y="186.6">9</text>
<text x="126.5" y="188.5">11</text>
<text x="129.6" y="186.6">10</text>
<text x="129.6" y="188.5">12</text>
<text x="174.9" y="186.6">7</text>
<text x="178.9" y="186.6">8</text>
<text x="224.9" y="191.3">Title</text>
<text x="48.2" y="192.2">9</text>
<text x="48.2" y="194.1">11</text>
<text x="51.4" y="192.2">10</text>
<text x="51.4" y="194.1">12</text>
<text x="224.9" y="196.9">Size</text>
<text x="234.2" y="196.9">Number</text>
<text x="271.5" y="196.9">Revision</text>
<text x="224.9" y="202.5">Date:</text>
<text x="225.8" y="199.7">A3</text>
<text x="233.3" y="202.5">2018/5/26</text>
<text x="262.2" y="202.5">Sheet</text>
<text x="267.6" y="202.5">of</text>
<text x="21.7" y="207.2">1</text>
<text x="57.8" y="207.2">2</text>
<text x="93.9" y="207.2">3</text>
<text x="130" y="207.2">4</text>
<text x="166.1" y="207.2">5</text>
<text x="202.2" y="207.2">6</text>
<text x="224.9" y="204.4">File:</text>
<text x="233.3" y="204.4">E:\iRhythm.SchDoc</text>
<text x="238.3" y="207.2">7</text>
<text x="262.2" y="204.4">Drawn By:</text>
<text x="274.4" y="207.2">8</text>
</g>
<g font-size="1.7" fill="#000080">
<text x="64.4" y="10.2">LED1</text>
<text x="71.9" y="16.7">5.1K</text>
<text x="71.9" y="13.7">R5</text>
<text x="64.4" y="18.2">LED</text>
<text x="65.4" y="21.5">*1</text>
<text x="166" y="21.9">C1</text>
<text x="65.4" y="27.7">small switch</text>
<text x="165.2" y="29.4">C2</text>
<text x="168" y="25.5">0.1uF</text>
<text x="160.6" y="34.8">LM*1</text>
<text x="165.2" y="34.6">680UF</text>
<text x="208.9" y="34.2">R1</text>
<text x="220" y="34.2">R2</text>
<text x="20.8" y="38.5">PIN*2</text>
<text x="35.7" y="38.5">PIN*3</text>
<text x="128" y="37.1">L1</text>
<text x="128" y="41.8">33uH</text>
<text x="207.2" y="36.6">2.5K</text>
<text x="218.4" y="36.6">15K</text>
<text x="220" y="40.6">C3</text>
<text x="263.1" y="36.6">PIN*1</text>
<text x="110.3" y="47.8">100nF</text>
<text x="110.3" y="42.2">C5</text>
<text x="119.4" y="43.2">C6</text>
<text x="119.4" y="45">220UF</text>
<text x="142.1" y="43.9">D1</text>
<text x="142.1" y="45.8">SK34</text>
<text x="160.6" y="47.8">lm2596</text>
<text x="222.1" y="44.1">0.1uF</text>
<text x="263.1" y="51.6">PIN*4</text>
<text x="49.7" y="58.8">F1</text>
<text x="49.7" y="60.7">Fuse 1</text>
<text x="166" y="61.1">C7</text>
<text x="168" y="64.6">0.1uF</text>
<text x="35.7" y="68.3">P2</text>
<text x="54.4" y="68.3">P1</text>
<text x="165.2" y="68.5">C8</text>
<text x="270.5" y="70.2">J1</text>
<text x="128" y="76.2">L2</text>
<text x="160.6" y="73.9">LM*2</text>
<text x="165.2" y="73.7">680UF</text>
<text x="209" y="77.6">2.5K</text>
<text x="210.7" y="75.2">R3</text>
<text x="220.2" y="77.6">7.6K</text>
<text x="221.9" y="75.2">R4</text>
<text x="110.3" y="81.4">C10</text>
<text x="119.4" y="82.3">C12</text>
<text x="128" y="80.9">33uH</text>
<text x="142.1" y="83">D2</text>
<text x="221.9" y="81.6">C11</text>
<text x="110.3" y="87">100nF</text>
<text x="119.4" y="84.2">220UF</text>
<text x="142.1" y="84.9">SK34</text>
<text x="160.6" y="87">lm2596</text>
<text x="223.9" y="85.1">0.1uF</text>
<text x="270.5" y="85.1">USB-MINI-B</text>
<text x="35.7" y="116.8">Header 24</text>
<text x="54.4" y="116.8">Header 24</text>
<text x="45" y="129.8">P7</text>
<text x="242.6" y="137.3">PIN1</text>
<text x="45" y="144.7">Header 6X2</text>
<text x="242.6" y="148.5">PIN2</text>
<text x="43.2" y="150.3">P3</text>
<text x="58.1" y="154.1">Header 6</text>
<text x="242.6" y="161.5">PIN3</text>
<text x="242.6" y="172.7">PIN4</text>
<text x="125.2" y="176.4">P5</text>
<text x="173.6" y="178.3">P6</text>
<text x="46.9" y="182">P4</text>
<text x="125.2" y="191.3">Header 6X2</text>
<text x="173.6" y="189.4">Header 4X2</text>
<text x="46.9" y="196.9">Header 6X2</text>
</g>
<g font-size="1.7" fill="#800000">
<text x="54.3" y="15.2">VCC</text>
<text x="81.7" y="15.2">GND</text>
<text x="23.1" y="19.9">VIN</text>
<text x="37.6" y="18">GND</text>
<text x="56.1" y="26.4">VCC</text>
<text x="79" y="26.4">VIN</text>
<text x="151.4" y="29.2">VCC</text>
<text x="179.6" y="32">GND</text>
<text x="197.5" y="35.7">GND</text>
<text x="214.6" y="34.8">FB1</text>
<text x="229.3" y="32.9">VADJ</text>
<text x="251.2" y="32">VADJ</text>
<text x="108.2" y="36.6">VADJ</text>
<text x="141.6" y="41.3">GND</text>
<text x="187.1" y="41.3">GND</text>
<text x="153.1" y="42.2">FB1</text>
<text x="249.7" y="46.9">GND</text>
<text x="47.3" y="51.6">5V0</text>
<text x="149.4" y="49.7">GND</text>
<text x="138.3" y="55.3">GND</text>
<text x="18.7" y="71.1">GND</text>
<text x="151.4" y="68.3">VCC</text>
<text x="179.6" y="71.1">GND</text>
<text x="108.8" y="75.8">5V0</text>
<text x="199.4" y="76.7">GND</text>
<text x="216.5" y="75.8">FB2</text>
<text x="231.8" y="73.9">5V0</text>
<text x="254.2" y="73">5V0</text>
<text x="141.6" y="80.4">GND</text>
<text x="153.1" y="81.4">FB2</text>
<text x="187.1" y="80.4">GND</text>
<text x="251.6" y="78.6">GND</text>
<text x="149.4" y="88.8">GND</text>
<text x="138.3" y="94.4">GND</text>
<text x="23.1" y="141.9">FP3V3</text>
<text x="29.8" y="140.1">GND</text>
<text x="67.8" y="140.1">GND</text>
<text x="73.4" y="141.9">FP3V3</text>
<text x="52" y="163.4">FP3V3</text>
<text x="50.7" y="172.7">GND</text>
<text x="116.3" y="179.2">3V3</text>
<text x="138.6" y="179.2">3V3</text>
<text x="108.1" y="181.1">GND</text>
<text x="147.9" y="181.1">GND</text>
<text x="188.9" y="181.1">3V3</text>
<text x="26.1" y="186.6">GND</text>
<text x="71.5" y="186.6">GND</text>
<text x="156.6" y="186.6">GND</text>
</g>
<g font-size="1.7" fill="#00f">
<text x="37.6" y="131.7">MCLK</text>
<text x="56.2" y="131.7">SPI_EMPTY</text>
<text x="37.6" y="133.5">LCRK</text>
<text x="37.6" y="135.4">SCK</text>
<text x="37.6" y="137.3">SDIN</text>
<text x="56.2" y="135.4">SPI_MOSI</text>
<text x="56.2" y="137.3">SPI_SCK</text>
<text x="58.1" y="133.5">SPI_CS</text>
<text x="44.7" y="169.3" transform="rotate(-90 44.7 169.3)">MCLK</text>
<text x="46.5" y="169.3" transform="rotate(-90 46.5 169.3)">LCRK</text>
<text x="48.4" y="169.3" transform="rotate(-90 48.4 169.3)">SCK</text>
<text x="50.3" y="169.3" transform="rotate(-90 50.3 169.3)">SDIN</text>
<text x="138.2" y="183.9">UART_TXD</text>
<text x="138.2" y="185.7">UART_RXD</text>
<text x="162.4" y="180.1">UART_RXD</text>
<text x="192.3" y="185.7">UART_TXD</text>
<text x="192.3" y="182">UART_RST</text>
<text x="33.9" y="189.4">SPI_EMPTY</text>
<text x="58.1" y="191.3">SPI_MOSI</text>
<text x="58.1" y="187.6">SPI_SCK</text>
<text x="110.3" y="187.6">UART_RST</text>
<text x="58.1" y="193.2">SPI_CS</text>
</g>
<text font-size="1.2" fill="#000080" x="274.3" y="204.5">RUIGE LEE</text>
</svg>
